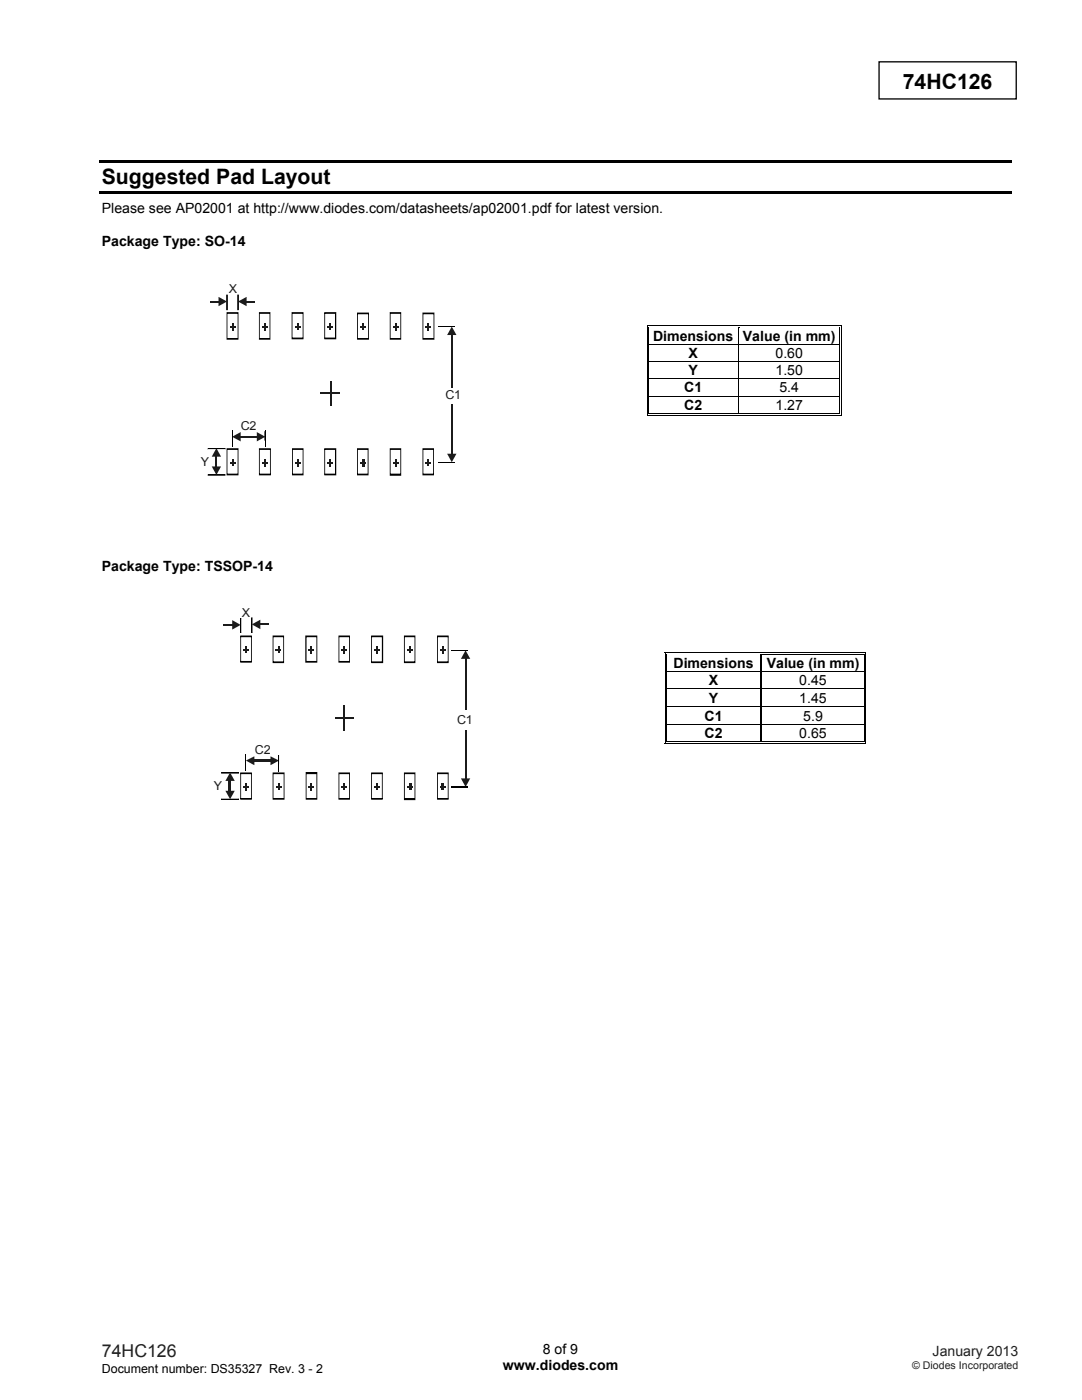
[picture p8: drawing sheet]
<svg xmlns="http://www.w3.org/2000/svg" width="216mm" height="279mm" viewBox="0 0 216 279" stroke-linecap="round" stroke-linejoin="round" font-family="sans-serif">
<path d="M175.4 12.3h27.4v7.4h-27.4z" fill="none" stroke="#000" stroke-width=".26"/>
<path d="M19.8 32h182v.5h-182zM19.8 38.1h182v.5h-182z" fill="#000"/>
<g fill="#fff">
<path d="M129.6 65.5h17.7v3.2h-17.7z"/>
<path d="M130 65.5h16.6v3.2h-16.6z"/>
<path d="M147.4 65.5h20v3.2h-20z"/>
<path d="M148 65.5h19v3.2h-19z"/>
</g>
<path d="M129.1 64.9h.1v.6h-.1zM129.1 64.9h.5v.2h-.5zM129.4 65.3h.2v.2h-.2zM129.4 65.3h.2v.1h-.2z" fill="#000"/>
<path d="M129.6 65h17.7M129.6 65.4h17.7" fill="none" stroke="#000" stroke-width=".2"/>
<g fill="#fff">
<path d="M129.6 65.4l17.7 .1z"/>
<path d="M147.4 65.4l.4 .1z"/>
</g>
<path d="M147.3 65.4l.1 .1zM147.3 64.9h.5v.2h-.5zM147.3 65.3h.5v.1h-.5z" fill="#000"/>
<path d="M147.8 65h19.6M147.8 65.4h19.6" fill="none" stroke="#000" stroke-width=".2"/>
<path d="M147.8 65.4l19.6 .1z" fill="#fff"/>
<path d="M167.4 64.9h.5v.2h-.5zM167.4 65.3h.2v.2h-.2zM167.4 65.3h.2v.1h-.2zM167.7 64.9h.2v.6h-.2z" fill="#000"/>
<path d="M129.2 65.5v3.2M129.5 65.5v3.2M147.3 65.5v3.2M167.5 65.5v3.2M167.8 65.5v3.2" fill="none" stroke="#000" stroke-width=".2"/>
<g fill="#fff">
<path d="M129.6 68.9h17.7v3.2h-17.7z"/>
<path d="M130 68.9h16.6v3.2h-16.6z"/>
<path d="M147.4 68.9h20v3.2h-20z"/>
<path d="M148 68.9h19v3.2h-19z"/>
</g>
<path d="M129.1 68.7h.1v.2h-.1zM129.4 68.7h.2v.2h-.2zM167.4 68.7h.2v.2h-.2zM167.7 68.7h.2v.2h-.2z" fill="#000"/>
<path d="M129.2 68.9v3.2M129.5 68.9v3.2M129.6 68.8h37.8M147.3 68.9v3.2M167.5 68.9v3.2M167.8 68.9v3.2" fill="none" stroke="#000" stroke-width=".2"/>
<g fill="#fff">
<path d="M129.6 72.3h17.7v3.2h-17.7z"/>
<path d="M130 72.3h16.6v3.2h-16.6z"/>
<path d="M147.4 72.3h20v3.2h-20z"/>
<path d="M148 72.3h19v3.2h-19z"/>
</g>
<path d="M129.1 72.1h.1v.2h-.1zM129.4 72.1h.2v.2h-.2zM167.4 72.1h.2v.2h-.2zM167.7 72.1h.2v.2h-.2z" fill="#000"/>
<path d="M129.2 72.3v3.2M129.5 72.3v3.2M129.6 72.2h37.8M147.3 72.3v3.2M167.5 72.3v3.2M167.8 72.3v3.2" fill="none" stroke="#000" stroke-width=".2"/>
<g fill="#fff">
<path d="M129.6 75.7h17.7v3.3h-17.7z"/>
<path d="M130 75.7h16.6v3.3h-16.6z"/>
<path d="M147.4 75.7h20v3.3h-20z"/>
<path d="M148 75.7h19v3.3h-19z"/>
</g>
<path d="M129.1 75.5h.1v.2h-.1zM129.4 75.5h.2v.2h-.2zM167.4 75.5h.2v.2h-.2zM167.7 75.5h.2v.2h-.2z" fill="#000"/>
<path d="M129.2 75.7v3.3M129.5 75.7v3.3M129.6 75.6h37.8M147.3 75.7v3.3M167.5 75.7v3.3M167.8 75.7v3.3" fill="none" stroke="#000" stroke-width=".2"/>
<g fill="#fff">
<path d="M129.6 79.1h17.7v3.3h-17.7z"/>
<path d="M130 79.1h16.6v3.3h-16.6z"/>
<path d="M147.4 79.1h20v3.3h-20z"/>
<path d="M148 79.1h19v3.3h-19z"/>
</g>
<path d="M129.1 79h.1v.1h-.1zM129.4 79h.2v.1h-.2zM167.4 79h.2v.1h-.2zM167.7 79h.2v.1h-.2zM129.1 82.7h.5v.2h-.5zM129.4 82.4h.2v.2h-.2zM147.3 82.4h.5v.2h-.5zM167.4 82.7h.5v.2h-.5zM167.4 82.4h.2v.2h-.2zM167.7 82.4h.2v.5h-.2z" fill="#000"/>
<path d="M129.2 79.1v3.8M129.5 79.1v3.3M129.6 79.1h37.8M147.3 79.1v3.3M167.5 79.1v3.3M167.8 79.1v3.3M129.6 82.8h37.8M129.6 82.5h17.7M147.8 82.5h19.6" fill="none" stroke="#000" stroke-width=".2"/>
<g fill="#fff">
<path d="M133.1 130.7h18.7v3.2h-18.7z"/>
<path d="M133.6 130.7h17.6v3.2h-17.6z"/>
</g>
<path d="M132.6 130.2h.2v.5h-.2zM132.6 130.2h.5v.1h-.5zM133 130.5h.1v.2h-.1z" fill="#000"/>
<path d="M133.1 130.2h18.7M133.1 130.6h18.7" fill="none" stroke="#000" stroke-width=".2"/>
<path d="M133.1 130.7h18.7z" fill="#fff"/>
<path d="M151.8 130.7h.3zM151.8 130.2h.5v.1h-.5zM151.8 130.5h.5v.2h-.5zM172.3 130.2h.5v.1h-.5zM172.3 130.5h.2v.2h-.2zM172.7 130.2h.1v.5h-.1z" fill="#000"/>
<path d="M132.7 130.7v3.2M133.1 130.7v3.2M152.3 130.2h20M152.3 130.6h20M172.4 130.7v3.2M172.7 130.7v3.2" fill="none" stroke="#000" stroke-width=".2"/>
<path d="M151.9 130.7v3.2" fill="none" stroke="#000" stroke-width=".25"/>
<g fill="#fff">
<path d="M133.1 134.2h18.7v3.2h-18.7z"/>
<path d="M133.6 134.2h17.6v3.2h-17.6z"/>
<path d="M152 134.2h20.3v3.2h-20.3z"/>
<path d="M152.6 134.2h19.3v3.2h-19.3z"/>
</g>
<path d="M132.6 133.9h.2v.3h-.2zM133 133.9h.1v.3h-.1z" fill="#000"/>
<path d="M133.1 134h18.7" fill="none" stroke="#000" stroke-width=".25"/>
<path d="M133.1 134.2h18.7z" fill="#fff"/>
<path d="M151.8 133.9h.3v.3h-.3z" fill="#000"/>
<path d="M152.1 134h20.2" fill="none" stroke="#000" stroke-width=".25"/>
<path d="M152.1 134.2h20.2z" fill="#fff"/>
<path d="M172.3 133.9h.2v.3h-.2zM172.7 133.9h.1v.3h-.1z" fill="#000"/>
<path d="M132.7 134.2v3.2M133.1 134.2v3.2M172.4 134.2v3.2M172.7 134.2v3.2" fill="none" stroke="#000" stroke-width=".2"/>
<path d="M151.9 134.2v3.2" fill="none" stroke="#000" stroke-width=".25"/>
<g fill="#fff">
<path d="M133.1 137.7h18.7v3.2h-18.7z"/>
<path d="M133.6 137.7h17.6v3.2h-17.6z"/>
<path d="M152 137.7h20.3v3.2h-20.3z"/>
<path d="M152.6 137.7h19.3v3.2h-19.3z"/>
</g>
<path d="M132.6 137.4h.2v.3h-.2zM133 137.4h.1v.3h-.1z" fill="#000"/>
<path d="M133.1 137.6h18.7" fill="none" stroke="#000" stroke-width=".25"/>
<path d="M133.1 137.7h18.7z" fill="#fff"/>
<path d="M151.8 137.4h.3v.3h-.3z" fill="#000"/>
<path d="M152.1 137.6h20.2" fill="none" stroke="#000" stroke-width=".25"/>
<path d="M152.1 137.7h20.2z" fill="#fff"/>
<path d="M172.3 137.4h.2v.3h-.2zM172.7 137.4h.1v.3h-.1z" fill="#000"/>
<path d="M132.7 137.7v3.2M133.1 137.7v3.2M172.4 137.7v3.2M172.7 137.7v3.2" fill="none" stroke="#000" stroke-width=".2"/>
<path d="M151.9 137.7v3.2" fill="none" stroke="#000" stroke-width=".25"/>
<g fill="#fff">
<path d="M133.1 141.2h18.7v3.3h-18.7z"/>
<path d="M133.6 141.2h17.6v3.3h-17.6z"/>
<path d="M152 141.2h20.3v3.3h-20.3z"/>
<path d="M152.6 141.2h19.3v3.3h-19.3z"/>
</g>
<path d="M132.6 140.9h.2v.3h-.2zM133 140.9h.1v.3h-.1z" fill="#000"/>
<path d="M133.1 141.1h18.7" fill="none" stroke="#000" stroke-width=".25"/>
<path d="M133.1 141.2h18.7z" fill="#fff"/>
<path d="M151.8 140.9h.3v.3h-.3z" fill="#000"/>
<path d="M152.1 141.1h20.2" fill="none" stroke="#000" stroke-width=".25"/>
<path d="M152.1 141.2h20.2z" fill="#fff"/>
<path d="M172.3 140.9h.2v.3h-.2zM172.7 140.9h.1v.3h-.1z" fill="#000"/>
<path d="M132.7 141.2v3.3M133.1 141.2v3.3M172.4 141.2v3.3M172.7 141.2v3.3" fill="none" stroke="#000" stroke-width=".2"/>
<path d="M151.9 141.2v3.3" fill="none" stroke="#000" stroke-width=".25"/>
<g fill="#fff">
<path d="M133.1 144.7h18.7v3.3h-18.7z"/>
<path d="M133.6 144.7h17.6v3.3h-17.6z"/>
<path d="M152 144.7h20.3v3.3h-20.3z"/>
<path d="M152.6 144.7h19.3v3.3h-19.3z"/>
</g>
<path d="M132.6 144.5h.2v.2h-.2zM133 144.5h.1v.2h-.1z" fill="#000"/>
<path d="M133.1 144.6h18.7" fill="none" stroke="#000" stroke-width=".25"/>
<path d="M133.1 144.7h18.7z" fill="#fff"/>
<path d="M151.8 144.5h.3v.2h-.3z" fill="#000"/>
<path d="M152.1 144.6h20.2" fill="none" stroke="#000" stroke-width=".25"/>
<path d="M152.1 144.7h20.2z" fill="#fff"/>
<g fill="#000">
<path d="M132.6 148.3h.5v.2h-.5zM133 148h.1v.2h-.1zM151.8 148h.5v.2h-.5zM172.3 144.5h.2v.2h-.2zM172.3 148.3h.5v.2h-.5zM172.3 148h.2v.2h-.2zM172.7 144.5h.1v.2h-.1zM172.7 148h.1v.5h-.1z"/>
<path d="M45.2 58.8h.2v3.1h-.2zM45.2 61.9h.2zM45.2 58.8h.2v3.1h-.2zM45.2 58.8h.2z"/>
<path d="M47.4 58.8h.2v3.1h-.2zM47.4 61.9h.2zM47.4 58.8h.2v3.1h-.2zM47.4 58.8h.2z"/>
<path d="M45.3 67.5h2.2v.3h-2.2zM47.5 67.6l.1 .2zM47.4 62.5h.2v5.1h-.2zM47.5 62.3l.1 .2zM45.3 62.3h2.2v.3h-2.2zM45.2 62.3l.1 .2zM45.2 62.5h.2v5.1h-.2zM45.2 67.6l.1 .2z"/>
<path d="M51.8 67.5h2.1v.3h-2.1zM53.9 67.6l.1 .2zM53.8 62.5h.2v5.1h-.2zM53.9 62.3l.1 .2zM51.8 62.3h2.1v.3h-2.1zM51.7 62.3l.1 .2zM51.7 62.5h.1v5.1h-.1zM51.7 67.6l.1 .2z"/>
<path d="M58.3 67.4h2.2v.3h-2.2zM60.5 67.5l.1 .2zM60.4 62.5h.2v5h-.2zM60.5 62.3l.1 .2zM58.3 62.3h2.2v.3h-2.2zM58.2 62.3l.1 .2zM58.2 62.5h.2v5h-.2zM58.2 67.5l.1 .2z"/>
<path d="M64.8 67.4h2.2v.3h-2.2zM67 67.5l.1 .2zM66.8 62.5h.3v5h-.3zM67 62.3l.1 .2zM64.8 62.3h2.2v.3h-2.2zM64.7 62.3l.1 .2zM64.7 62.5h.2v5h-.2zM64.7 67.5l.1 .2z"/>
<path d="M71.3 67.5h2.2v.3h-2.2zM73.5 67.6l.1 .2zM73.4 62.5h.2v5.1h-.2zM73.5 62.4l.1 .1zM71.3 62.4h2.2v.3h-2.2zM71.2 62.4l.1 .1zM71.2 62.5h.2v5.1h-.2zM71.2 67.6l.1 .2z"/>
<path d="M77.9 67.5h2.1v.3h-2.1zM80 67.6l.1 .2zM79.9 62.5h.2v5.1h-.2zM80 62.3l.1 .2zM77.9 62.3h2.1v.3h-2.1zM77.8 62.3l.1 .2zM77.8 62.5h.1v5.1h-.1zM77.8 67.6l.1 .2z"/>
<path d="M84.4 67.5h2.2v.3h-2.2zM86.6 67.6l.1 .2zM86.5 62.5h.2v5.1h-.2zM86.6 62.4l.1 .1zM84.4 62.4h2.2v.3h-2.2zM84.3 62.4l.1 .1zM84.3 62.5h.2v5.1h-.2zM84.3 67.6l.1 .2z"/>
<path d="M90.6 79.3l.5 .1zM91 79.2h.2v.2h-.2zM91 79.2h.2zM91 79.2h.2v.2h-.2zM90.6 79.3l.5 .1z"/>
<path d="M41.5 94.7h3.5v.2h-3.5zM45 94.7v.2zM41.5 94.7h3.5v.2h-3.5zM41.5 94.7v.2z"/>
<path d="M41.5 89.5h3.5v.1h-3.5zM45 89.5v.1zM41.5 89.5h3.5v.1h-3.5zM41.5 89.5v.1z"/>
<path d="M45.3 94.5h2.2v.4h-2.2zM47.5 94.7l.1 .2zM47.4 89.6h.2v5.1h-.2zM47.5 89.5l.1 .1zM45.3 89.5h2.2v.3h-2.2zM45.2 89.5l.1 .1zM45.2 89.6h.2v5.1h-.2zM45.2 94.7l.1 .2z"/>
<path d="M51.8 94.5h2.2v.4h-2.2zM54 94.7v.2zM53.9 89.6h.1v5.1h-.1zM54 89.5v.1zM51.8 89.5h2.2v.3h-2.2zM51.7 89.5l.1 .1zM51.7 89.6h.1v5.1h-.1zM51.7 94.7l.1 .2z"/>
<path d="M58.4 94.5h2.1v.4h-2.1zM60.5 94.7l.1 .2zM60.4 89.6h.2v5.1h-.2zM60.5 89.5l.1 .1zM58.4 89.5h2.1v.3h-2.1zM58.3 89.5l.1 .1zM58.3 89.6h.1v5.1h-.1zM58.3 94.7l.1 .2z"/>
<path d="M64.8 94.5h2.1v.4h-2.1zM66.9 94.7h.2v.2h-.2zM66.8 89.6h.3v5.1h-.3zM66.9 89.5h.2v.1h-.2zM64.8 89.5h2.1v.3h-2.1zM64.7 89.5l.1 .1zM64.7 89.6h.2v5.1h-.2zM64.7 94.7l.1 .2z"/>
<path d="M71.3 94.5h2.1v.4h-2.1zM73.4 94.7l.1 .2zM73.4 89.6h.1v5.1h-.1zM73.4 89.5l.1 .1zM71.3 89.5h2.1v.3h-2.1zM71.2 89.5l.1 .1zM71.2 89.6h.2v5.1h-.2zM71.2 94.7l.1 .2z"/>
<path d="M77.9 94.5h2.1v.5h-2.1zM80 94.7l.1 .3zM79.9 89.6h.2v5.1h-.2zM80 89.5l.1 .1zM77.9 89.5h2.1v.3h-2.1zM77.8 89.5l.1 .1zM77.8 89.6h.1v5.1h-.1zM77.8 94.7l.1 .3z"/>
<path d="M84.4 94.5h2.1v.4h-2.1zM86.5 94.7l.1 .2zM86.4 89.6h.2v5.1h-.2zM86.5 89.5l.1 .1zM84.4 89.5h2.1v.3h-2.1zM84.3 89.5l.1 .1zM84.3 89.6h.2v5.1h-.2zM84.3 94.7l.1 .2z"/>
</g>
<path d="M132.7 144.7v3.8M133.1 144.7v3.3M133.1 148.4h39.2M133.1 148.1h18.7M152.3 148.1h20M172.4 144.7v3.3M172.7 144.7v3.3" fill="none" stroke="#000" stroke-width=".2"/>
<path d="M151.9 144.7v3.3" fill="none" stroke="#000" stroke-width=".25"/>
<g fill="#1f1a17">
<path d="M41.9 60h1.9v.3h-1.9z"/>
<path d="M49 60h1.9v.3h-1.9z"/>
</g>
<g fill="#1f1a17">
<path d="M43.6 59.2l1.7 1-1.7 .9v-1.9l1.7 1z" fill-rule="evenodd"/>
<path d="M47.5 60.2l1.7-1v1.9z" fill-rule="evenodd"/>
<path d="M46.3 87.2l1.7-1v1.9l-1.7-.9 1.7-1z" fill-rule="evenodd"/>
</g>
<path d="M47.9 87.2h3.5" fill="none" stroke="#1f1a17" stroke-width=".34"/>
<g fill="#1f1a17">
<path d="M51.2 86.2l1.7 1-1.7 .9v-1.9l1.7 1z" fill-rule="evenodd"/>
<path d="M42.2 93.1h1.9l-.9 1.7z" fill-rule="evenodd"/>
</g>
<path d="M43.2 91.1v2.2" fill="none" stroke="#1f1a17" stroke-width=".34"/>
<g fill="#1f1a17">
<path d="M43.2 89.5l.9 1.6h-1.9z" fill-rule="evenodd"/>
<path d="M89.2 90.6h1.9l-1 1.6z" fill-rule="evenodd"/>
</g>
<path d="M90.1 66.7v24" fill="none" stroke="#1f1a17" stroke-width=".34"/>
<path d="M90.1 65.2l1 1.7h-1.9z" fill-rule="evenodd" fill="#1f1a17"/>
<path d="M88 77.4h4.4v3.1h-4.4z" fill="#fff"/>
<path d="M64 78.5h3.9M66 76.1v5" fill="none" stroke="#1f1a17" stroke-width=".34"/>
<path d="M87.4 65.2h3.3M46.3 86v3.2M52.9 86.1v1.8M52.9 86v3.2M87.4 92.3h3.3" fill="none" stroke="#000" stroke-width=".2"/>
<g fill="#1f1a17">
<path d="M45.9 65h1v.3h-1z"/>
<path d="M46.2 64.5h.4v1.4h-.4z"/>
<path d="M45.9 92.2h1.1v.3h-1.1z"/>
<path d="M46.2 91.7h.4v1.3h-.4z"/>
<path d="M52.3 92.2h1.1v.3h-1.1z"/>
<path d="M52.7 91.7h.3v1.4h-.3z"/>
<path d="M58.9 92.2h1v.3h-1z"/>
<path d="M59.2 91.7h.3v1.4h-.3z"/>
<path d="M65.4 92.2h1v.3h-1z"/>
<path d="M65.7 91.7h.4v1.4h-.4z"/>
<path d="M71.9 92.2h1.1v.3h-1.1z"/>
<path d="M72.3 91.7h.4v1.4h-.4z"/>
<path d="M78.4 92.2h1.1v.3h-1.1z"/>
<path d="M78.8 91.7h.3v1.4h-.3z"/>
<path d="M85 92.2h1v.3h-1z"/>
<path d="M85.3 91.7h.4v1.3h-.4z"/>
<path d="M52.3 65h1.1v.3h-1.1z"/>
<path d="M52.7 64.5h.3v1.4h-.3z"/>
<path d="M58.9 65h1v.3h-1z"/>
<path d="M59.2 64.5h.3v1.3h-.3z"/>
<path d="M65.4 65h1.1v.3h-1.1z"/>
<path d="M65.7 64.5h.4v1.3h-.4z"/>
<path d="M71.9 65h1.1v.3h-1.1z"/>
<path d="M72.3 64.5h.3v1.3h-.3z"/>
<path d="M78.4 65h1.1v.3h-1.1z"/>
<path d="M78.8 64.5h.3v1.4h-.3z"/>
<path d="M84.9 65.1h1.1v.3h-1.1z"/>
<path d="M85.3 64.5h.4v1.4h-.4z"/>
</g>
<g fill="#000">
<path d="M47.9 123.3h.2v3h-.2zM47.9 126.3h.2zM47.9 123.3h.2v3h-.2zM47.9 123.3h.2z"/>
<path d="M48 131.9h2.2v.3h-2.2zM50.2 132.1v.1zM50.1 127h.1v5.1h-.1zM50.2 126.8v.2zM48 126.8h2.2v.4h-2.2zM47.9 126.8l.1 .2zM47.9 127h.2v5.1h-.2zM47.9 132.1l.1 .1z"/>
<path d="M50.2 123.3h.1v3h-.1zM50.2 126.3h.1zM50.2 123.3h.1v3h-.1zM50.2 123.3h.1z"/>
<path d="M54.5 132h2.1v.3h-2.1zM56.6 132.2l.1 .1zM56.5 127h.2v5.2h-.2zM56.6 126.8l.1 .2zM54.5 126.8h2.1v.4h-2.1zM54.4 126.8l.1 .2zM54.4 127h.2v5.2h-.2zM54.4 132.2l.1 .1z"/>
<path d="M61.1 131.9h2.1v.3h-2.1zM63.2 132.1l.1 .1zM63.1 127h.2v5.1h-.2zM63.2 126.8l.1 .2zM61.1 126.8h2.1v.4h-2.1zM60.9 126.8h.2v.2h-.2zM60.9 127h.3v5.1h-.3zM60.9 132.1h.2v.1h-.2z"/>
<path d="M67.6 131.9h2.1v.3h-2.1zM69.7 132.1l.1 .1zM69.7 127h.1v5.1h-.1zM69.7 126.8l.1 .2zM67.6 126.8h2.1v.4h-2.1zM67.5 126.8l.1 .2zM67.5 127h.2v5.1h-.2zM67.5 132.1l.1 .1z"/>
<path d="M74.1 132h2.2v.3h-2.2zM76.3 132.2h.2v.1h-.2zM76.2 127h.3v5.2h-.3zM76.3 126.8h.2v.2h-.2zM74.1 126.8h2.2v.4h-2.2zM74.1 126.8v.2zM74.1 127h.1v5.2h-.1zM74.1 132.2v.1z"/>
<path d="M80.7 132h2.1v.3h-2.1zM82.8 132.2l.1 .1zM82.7 127h.2v5.2h-.2zM82.8 126.8l.1 .2zM80.7 126.8h2.1v.4h-2.1zM80.6 126.8l.1 .2zM80.6 127h.2v5.2h-.2zM80.6 132.2l.1 .1z"/>
<path d="M87.3 132h2.1v.3h-2.1zM89.4 132.2l.1 .1zM89.3 127h.2v5.2h-.2zM89.4 126.8l.1 .2zM87.3 126.8h2.1v.4h-2.1zM87.2 126.8l.1 .2zM87.2 127h.2v5.2h-.2zM87.2 132.2l.1 .1z"/>
<path d="M44.1 159.4h3.6v.2h-3.6zM47.7 159.4v.2zM44.1 159.4h3.6v.2h-3.6zM44.1 159.4v.2z"/>
<path d="M44.1 154.2h3.6v.1h-3.6zM47.7 154.2v.1zM44.1 154.2h3.6v.1h-3.6zM44.1 154.2v.1z"/>
<path d="M48 159.3h2.2v.3h-2.2zM50.2 159.4v.2zM50.1 154.3h.1v5.1h-.1zM50.2 154.2v.1zM48 154.2h2.2v.3h-2.2zM47.9 154.2l.1 .1zM47.9 154.3h.2v5.1h-.2zM47.9 159.4l.1 .2z"/>
<path d="M54.5 159.3h2.2v.3h-2.2zM56.7 159.4l.1 .2zM56.6 154.3h.2v5.1h-.2zM56.7 154.2l.1 .1zM54.5 154.2h2.2v.3h-2.2zM54.4 154.2l.1 .1zM54.4 154.3h.2v5.1h-.2zM54.4 159.4l.1 .2z"/>
<path d="M61.1 159.3h2.1v.3h-2.1zM63.2 159.4l.1 .2zM63.1 154.2h.2v5.2h-.2zM63.2 154.1l.1 .1zM61.1 154.1h2.1v.4h-2.1zM61 154.1l.1 .1zM61 154.2h.2v5.2h-.2zM61 159.4l.1 .2z"/>
<path d="M67.6 159.3h2.1v.3h-2.1zM69.7 159.4l.1 .2zM69.7 154.3h.1v5.1h-.1zM69.7 154.2l.1 .1zM67.6 154.2h2.1v.3h-2.1zM67.5 154.2l.1 .1zM67.5 154.3h.2v5.1h-.2zM67.5 159.4l.1 .2z"/>
<path d="M74.1 159.3h2.2v.3h-2.2zM76.3 159.4l.1 .2zM76.2 154.3h.2v5.1h-.2zM76.3 154.2l.1 .1zM74.1 154.2h2.2v.3h-2.2zM74.1 154.2v.1zM74.1 154.3h.1v5.1h-.1zM74.1 159.4v.2z"/>
<path d="M80.7 159.3h2.1v.4h-2.1zM82.8 159.4l.1 .3zM82.7 154.3h.2v5.1h-.2zM82.8 154.2l.1 .1zM80.7 154.2h2.1v.3h-2.1zM80.6 154.2l.1 .1zM80.6 154.3h.2v5.1h-.2zM80.6 159.4l.1 .3z"/>
<path d="M87.3 159.3h2.1v.3h-2.1zM89.4 159.4l.1 .2zM89.3 154.3h.2v5.1h-.2zM89.4 154.2l.1 .1zM87.3 154.2h2.1v.3h-2.1zM87.2 154.2l.1 .1zM87.2 154.3h.2v5.1h-.2zM87.2 159.4l.1 .2z"/>
<path d="M93.3 144h.5v.1h-.5zM93.8 144.1h.1zM93.7 143.9h.2v.2h-.2zM93.7 143.9h.2zM93.7 143.9h.2v.2h-.2zM93.8 144.1h.1zM93.3 144h.5v.1h-.5zM93.3 144v.1z"/>
</g>
<g fill="#1f1a17">
<path d="M44.6 124.5h1.9v.4h-1.9z"/>
<path d="M51.8 124.4h1.8v.4h-1.8z"/>
</g>
<g fill="#1f1a17">
<path d="M46.3 123.8l1.7 .9-1.7 .9v-1.8l1.7 .9z" fill-rule="evenodd"/>
<path d="M50.2 124.6l1.7-.9v1.9z" fill-rule="evenodd"/>
<path d="M49.1 151.8l1.7-.9v1.8l-1.7-.9 1.7-.9z" fill-rule="evenodd"/>
</g>
<path d="M50.6 151.8h3.5" fill="none" stroke="#1f1a17" stroke-width=".42"/>
<g fill="#1f1a17">
<path d="M54 150.9l1.7 .9-1.7 .9v-1.8l1.7 .9z" fill-rule="evenodd"/>
<path d="M45 157.8h1.8l-.9 1.7z" fill-rule="evenodd"/>
</g>
<path d="M45.9 155.7v2.3" fill="none" stroke="#1f1a17" stroke-width=".42"/>
<g fill="#1f1a17">
<path d="M45.9 154.2l.9 1.7h-1.8z" fill-rule="evenodd"/>
<path d="M92 155.3h1.8l-.9 1.8z" fill-rule="evenodd"/>
</g>
<path d="M92.9 131.3v24.2" fill="none" stroke="#1f1a17" stroke-width=".34"/>
<path d="M92.9 129.8l.9 1.7h-1.8z" fill-rule="evenodd" fill="#1f1a17"/>
<path d="M90.8 141.8h4.3v3.8h-4.3z" fill="#fff"/>
<path d="M66.9 143.2h3.7M68.7 140.8v5" fill="none" stroke="#1f1a17" stroke-width=".34"/>
<path d="M90 129.8h3.4M49.1 150.6v3.3M55.6 150.7v1.8M55.7 150.7v3.2" fill="none" stroke="#000" stroke-width=".2"/>
<path d="M90.1 157.1h3.3" fill="none" stroke="#000" stroke-width=".25"/>
<g fill="#1f1a17">
<path d="M48.6 129.5h1.1v.4h-1.1z"/>
<path d="M49 129h.3v1.4h-.3z"/>
<path d="M48.6 156.9h1.1v.3h-1.1z"/>
<path d="M49 156.3h.3v1.4h-.3z"/>
<path d="M55.1 156.9h1.1v.3h-1.1z"/>
<path d="M55.4 156.4h.4v1.3h-.4z"/>
<path d="M61.6 156.9h1v.3h-1z"/>
<path d="M62 156.4h.3v1.4h-.3z"/>
<path d="M68.1 156.9h1.1v.3h-1.1z"/>
<path d="M68.6 156.4h.3v1.3h-.3z"/>
<path d="M74.7 156.9h1.2v.3h-1.2z"/>
<path d="M75.1 156.4h.3v1.3h-.3z"/>
<path d="M81.3 156.9h1.1v.3h-1.1z"/>
<path d="M81.6 156.4h.4v1.3h-.4z"/>
<path d="M87.8 156.9h1.1v.3h-1.1z"/>
<path d="M88.1 156.4h.5v1.3h-.5z"/>
<path d="M55 129.5h1.1v.4h-1.1z"/>
<path d="M55.4 129h.4v1.4h-.4z"/>
<path d="M61.6 129.5h1.1v.4h-1.1z"/>
<path d="M62 128.9h.3v1.5h-.3z"/>
<path d="M68.2 129.5h1v.4h-1z"/>
<path d="M68.6 128.9h.3v1.5h-.3z"/>
<path d="M74.7 129.5h1.2v.4h-1.2z"/>
<path d="M75.1 128.9h.3v1.5h-.3z"/>
<path d="M81.3 129.5h1v.4h-1z"/>
<path d="M81.6 129h.4v1.4h-.4z"/>
<path d="M87.8 129.5h1.1v.4h-1.1z"/>
<path d="M88.1 129h.4v1.5h-.4z"/>
</g>
<g font-size="4.2">
<text x="180.1" y="17.7">74HC126</text>
<text x="20.3" y="36.8">Suggested Pad Layout</text>
</g>
<text font-size="3.5" fill="#231f20" x="20.3" y="270.9">74HC126</text>
<g font-size="2.8">
<text x="20.3" y="42.6">Please see AP02001 at http://www.diodes.com/datasheets/ap02001.pdf for latest version.</text>
<text x="20.3" y="49.1">Package Type: SO-14</text>
<text x="130.3" y="68.1">Dimensions</text>
<text x="137.4" y="71.5">X</text>
<text x="148.2" y="68.1">Value (in mm)</text>
<text x="154.7" y="71.5">0.60</text>
<text x="137.4" y="74.9">Y</text>
<text x="154.7" y="74.9">1.50</text>
<text x="136.5" y="78.3">C1</text>
<text x="136.5" y="81.7">C2</text>
<text x="154.7" y="81.7">1.27</text>
<text x="155.5" y="78.3">5.4</text>
<text x="20.3" y="114">Package Type: TSSOP-14</text>
<text x="134.4" y="133.3">Dimensions</text>
<text x="141.5" y="136.8">X</text>
<text x="153" y="133.3">Value (in mm)</text>
<text x="159.5" y="136.8">0.45</text>
<text x="140.6" y="143.8">C1</text>
<text x="141.5" y="140.3">Y</text>
<text x="159.5" y="140.3">1.45</text>
<text x="160.3" y="143.8">5.9</text>
<text x="140.6" y="147.3">C2</text>
<text x="159.5" y="147.3">0.65</text>
<text x="100.3" y="273.5">www.diodes.com</text>
<text x="108.3" y="270.2">8 of 9</text>
</g>
<text font-size="2.8" fill="#231f20" x="186.1" y="270.6">January 2013</text>
<g font-size="2.5" fill="#1f1a17">
<text x="45.6" y="58.5">X</text>
<text x="88.9" y="79.7">C1</text>
<text x="48" y="85.7">C2</text>
<text x="40" y="92.9">Y</text>
<text x="48.3" y="123.1">X</text>
<text x="91.2" y="144.4">C1</text>
<text x="50.8" y="150.5">C2</text>
<text x="42.7" y="157.6">Y</text>
</g>
<text font-size="2.5" x="20.3" y="274">Document number: DS35327 Rev. 3 - 2</text>
<text font-size="2.1" fill="#231f20" x="182" y="273.2">© Diodes Incorporated</text>
</svg>
